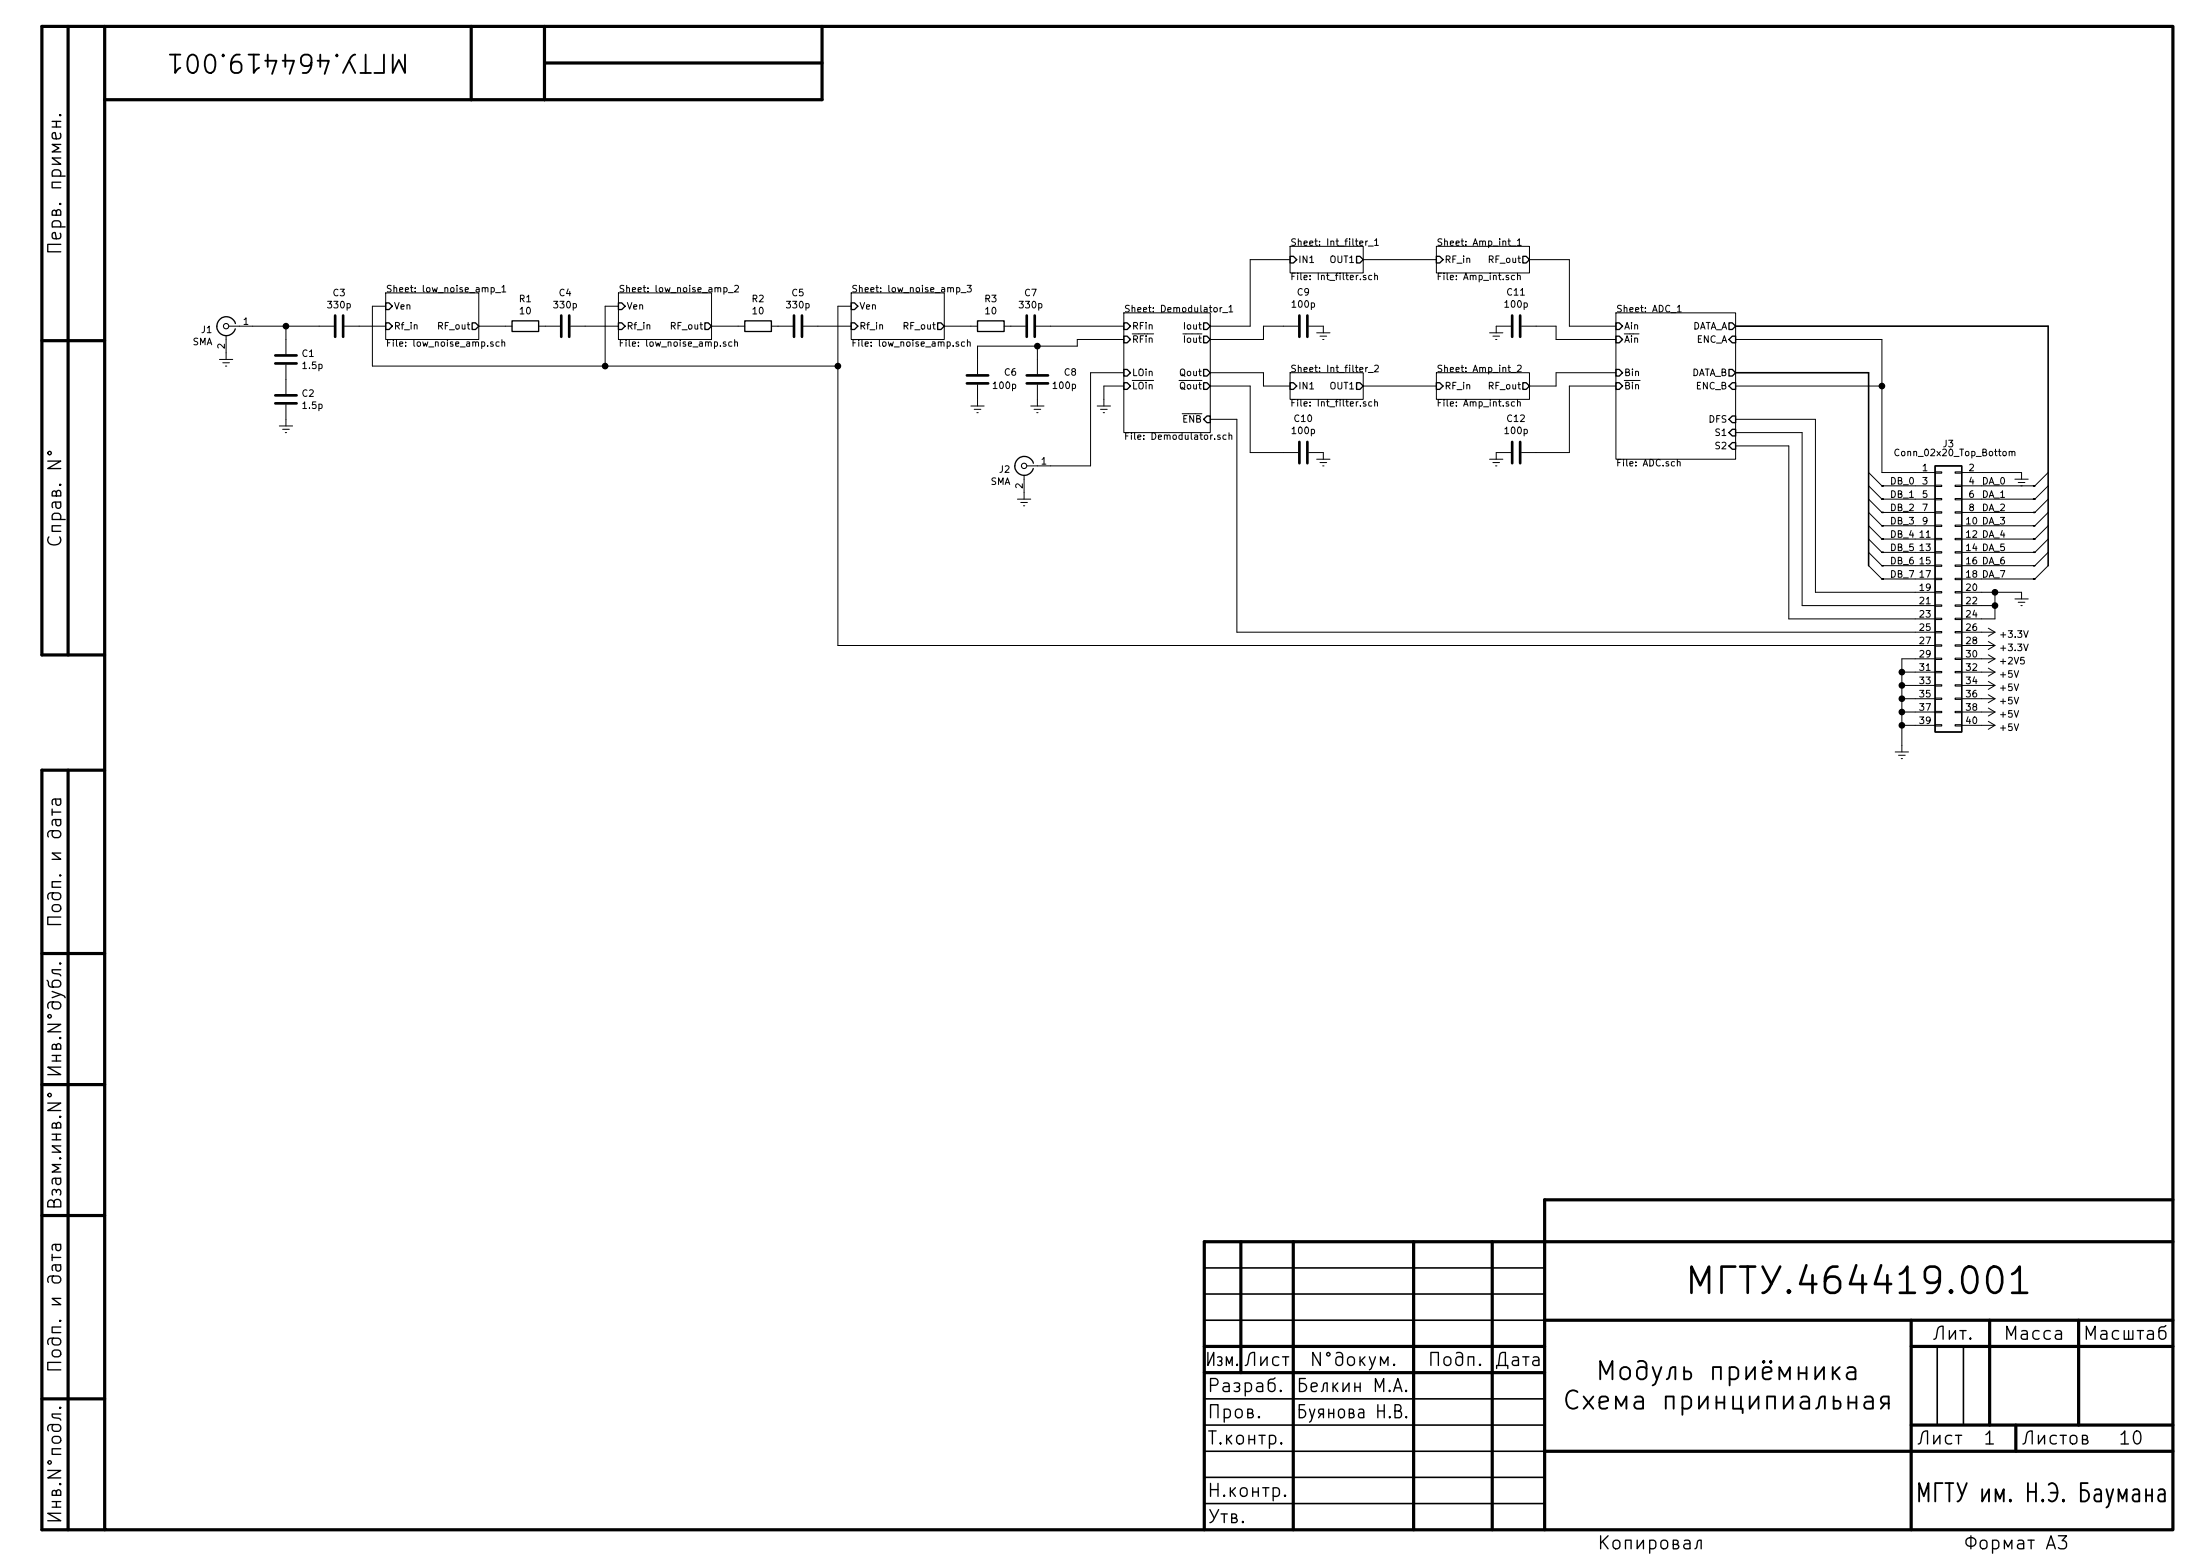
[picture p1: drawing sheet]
<svg xmlns="http://www.w3.org/2000/svg" width="420mm" height="297mm" viewBox="0 0 420 297" stroke-linecap="round" stroke-linejoin="round" font-family="sans-serif">
<g fill="none" stroke="#000" stroke-width=".61">
<path d="M13 5v120M20 5h395v287h-395zM20 5h-12v120h12M90 5v14M104 5v14M104 12h53M157 5v14h-137M8 65h12M13 147v145M20 147h-12v145h12M8 182h12M8 207h12"/>
<path d="M8 232h12M237 237v25M247 237v55M270 237v55M285 237v55M415 229h-120v63M415 237h-185v55M230 257h65M295 252h120M365 257h50M365 252v40M380 252v20"/>
<path d="M397 252v20M8 267h12M230 262h65M295 277h120M365 272h50M385 272v5"/>
</g>
<path d="M331.5 62.3h59.7v45.7M331.5 71.2h25.4v36.8M230 252h65M230 247h65M230 242h65M370 257v15M375 257v15M230 277h65M230 272h65M230 267h65M230 287h65M230 282h65" fill="none" stroke="#000" stroke-width=".3"/>
<g fill="none" stroke="#000" stroke-width=".25">
<path d="M10 33.6h2.4M10 24.2h1.6M10 23.2h1.6M10.1 33.6a.79 .79 0 0 1 .3-1.2l1 .1a.79 .79 0 0 1 .1 1.1M10.8 23.2v1M11.4 38.9l.1-.1 .1 .1-.1 .2-.1-.2h.2M11.4 22l.1-.1 .1 .1-.1 .1-.1-.1h.2M11.5 25.4l.1 .7-.3 .4h-1l-.2-.1-.1-.3 .1-.7 .4-.1 .3 1.2M11.6 34.8h-1.6v1.1h1.6M11.6 30.2h-1.6l1.6 1.2h-1.6M11.6 27.6h-1.6l1.3 .7-1.3 .7h1.6M10 43.3h2.4"/>
<path d="M10.1 43.3a.82 .82 0 0 1 .1-1l.2-.2 1 .2 .2 .3-.1 .7M10.8 40.5l.1-.4 .2-.1 .4 .1 .1 .3v.7h-1.6l.1-.9 .2-.1 .4 .1 .1 .9M11.5 44.5l.1 .7-.3 .4h-1l-.2-.1-.1-.3 .1-.7 .4-.1 .3 1.2M11.6 46.6h-2.5v1.5h2.5M73.7 57.8h.6l.6 .7-.6 .6h-.6zM118.1 57.8h.6l.7 .7-.7 .6h-.6zM162.6 57.8h.6l.6 .7-.6 .6h-.6zM246.4 48.9h.6l.6 .7-.6 .6h-.6zM259.1 48.9h.6l.6 .7-.6 .6h-.6zM274.3 48.9h.7l.6 .7-.6 .6h-.7zM290.8 48.9h.7l.6 .7-.6 .6h-.7zM41.4 62.3a1.8 1.8 0 0 0 1.5 1.8 1.8 1.8 0 0 0 2-1.3"/>
<path d="M45 61.8a1.8 1.8 0 0 0-2-1.3 1.8 1.8 0 0 0-1.6 1.8M73.7 61.6h.6l.6 .7-.6 .6h-.6zM90.2 61.6h.6l.6 .7-.6 .6h-.6zM97.8 61.3h5.1v2h-5.1zM118.1 61.6h.6l.7 .7-.7 .6h-.6zM134.6 61.6h.7l.6 .7-.6 .6h-.7zM142.2 61.3h5.1v2h-5.1zM162.6 61.6h.6l.6 .7-.6 .6h-.6zM179.1 61.6h.6l.6 .7-.6 .6h-.6zM186.7 61.3h5.1v2h-5.1zM214.6 61.6h.7l.6 .7-.6 .6h-.7zM214.6 64.2h.7l.6 .6-.6 .6h-.7z"/>
<path d="M214.6 70.5h.7l.6 .7-.6 .6h-.7zM214.6 73.1h.7l.6 .6-.6 .6h-.7zM229.9 61.6h.6l.6 .7-.6 .6h-.6zM229.9 64.2h.6l.6 .6-.6 .6h-.6zM229.9 73.1h.6l.6 .6-.6 .6h-.6zM229.9 70.5h.6l.6 .7-.6 .6h-.6zM230.5 79.4h.6v1.3h-.6l-.6-.7zM246.4 73.1h.6l.6 .6-.6 .6h-.6zM259.1 73.1h.6l.6 .6-.6 .6h-.6zM274.3 73.1h.7l.6 .6-.6 .6h-.7zM290.8 73.1h.7l.6 .6-.6 .6h-.7zM308.6 61.6h.6l.7 .7-.7 .6h-.6z"/>
<path d="M308.6 64.2h.6l.7 .6-.7 .6h-.6zM308.6 70.5h.6l.7 .7-.7 .6h-.6zM308.6 73.1h.6l.7 .6-.7 .6h-.6zM330.2 70.5h.6l.7 .7-.7 .6h-.6zM330.2 61.6h.6l.7 .7-.7 .6h-.6zM330.8 64.2h.7v1.2h-.7l-.6-.6zM330.8 73.1h.7v1.2h-.7l-.6-.6zM330.8 79.4h.7v1.3h-.7l-.6-.7zM9.1 88h2.5l-2.5 1.4h2.5M9.2 86.2l.3-.1 .2 .1 .1 .3-.1 .2-.2 .2-.3-.2-.1-.2zM10 99.2h2.4M10.1 99.2a.82 .82 0 0 1 .1-1.1l.2-.1 1 .1 .2 .4-.1 .7"/>
<path d="M193.8 88.9a1.8 1.8 0 0 0 1.5 1.8 1.8 1.8 0 0 0 2-1.3M197.4 88.4a1.8 1.8 0 0 0-2-1.3 1.8 1.8 0 0 0-1.6 1.8M330.8 82h.7v1.2h-.7l-.6-.6zM330.8 84.5h.7v1.3h-.7l-.6-.7zM359.4 92.7h.3zM359.4 95.3h.3zM359.4 97.8h.3zM369.6 88.9h5v50.8h-5zM388.3 97.8h.3zM388.3 92.7h.3zM388.3 95.3h.3zM9.3 102.5a1 1 0 0 0 0 1.2 1 1 0 0 0 1.2 .3 .93 .93 0 0 0 1-.4 .93 .93 0 0 0-.1-1.1"/>
<path d="M11.6 100.4h-1.6v1h1.6M359.4 100.4h.3zM359.4 102.9h.3zM359.4 105.4h.3zM359.4 108h.3zM359.4 110.5h.3zM388.3 110.5h.3zM388.3 108h.3zM388.3 105.4h.3zM388.3 102.9h.3zM388.3 100.4h.3zM10 154.4v1.2"/>
<path d="M10 155h1.6M10.2 158.6a.82 .82 0 0 0-.1 1.1l.3 .2h.7a.68 .68 0 0 0 .5-.7 .68 .68 0 0 0-.5-.6h-1.5l-.3 .1-.2 .4 .1 .7M10.5 156.4l.2 .9a.48 .48 0 0 0 .4 .4 .48 .48 0 0 0 .5-.4l-.1-.9M10.5 152.5l.2 .9a.48 .48 0 0 0 .4 .3 .48 .48 0 0 0 .5-.3l-.1-.9M11.6 156.4h-1.3l-.2 .2-.1 .2 .1 .7M11.6 152.5h-1.3l-.2 .2-.1 .2 .1 .7M10.2 172.8l.9-.1a.67 .67 0 0 1 .5 .7 .67 .67 0 0 1-.5 .6h-.7a.69 .69 0 0 1-.2-1.2zM10.2 170.4a.82 .82 0 0 0-.1 1.1l.3 .2h.7a.67 .67 0 0 0 .5-.6 .67 .67 0 0 0-.5-.7h-1.5l-.3 .2a.79 .79 0 0 0-.1 1M11.4 167.1l.1-.1 .1 .1-.1 .1-.1-.1h.2M11.6 175.1h-2.5v1.4h2.5M11.6 168.3h-1.6v1.1h1.6M11.6 162.9h-1.6l1.6 1.1h-1.6"/>
<path d="M9 187.1l.2 .4v.5l.3 .3 1.6 .1a.67 .67 0 0 0 .5-.6 .67 .67 0 0 0-.5-.7l-.9 .2a.78 .78 0 0 0 0 1.1M10 189.3l2.2 .8 .2 .4M10.8 199.7l.1-.3 .2-.2 .4 .2 .1 .2v.7h-1.6l.1-.8 .2-.1 .4 .1 .1 .8M11.4 183.9l.1-.1 .1 .1-.1 .2-.1-.2h.2M11.6 185.1h-1.6l.1 .6 1.2 .2 .3 .4M11.6 189.9l-1.6 .6M9.1 210.6h2.5l-2.5 1.4h2.5M9.2 208.8l.3-.1 .2 .1 .1 .3-.1 .2-.2 .1-.3-.1-.1-.2zM10 202.6h1.6M10 201.5h1.6M10.8 214.7l.1-.3 .2-.1 .4 .1 .1 .2v.7h-1.6l.1-.8 .2-.1 .4 .1 .1 .8M10.8 201.5v1.1"/>
<path d="M11.4 213.2l.1-.1 .1 .1-.1 .1-.1-.1h.2M11.6 203.7h-2.5l2.5 1.4h-2.5M10 239.5v1.2M10.1 228.1l-.1-.7 .3-.3 .4 .1 .1 .2 .3-.3 .4 .1 .1 .2-.1 .7M10.3 229.6l.1-.4a.69 .69 0 0 1 1.2 .2v1h-2.5v-.8a.61 .61 0 0 1 .6-.5 .61 .61 0 0 1 .6 .5v.8M10.5 224.9l.2 .9a.48 .48 0 0 0 .4 .3 .48 .48 0 0 0 .5-.3l-.1-.9M10.5 237.6l.2 .8a.48 .48 0 0 0 .4 .4 .48 .48 0 0 0 .5-.4l-.1-.8M10.8 227.4v.2M11.6 224.9h-1.3l-.2 .2-.1 .2 .1 .7M11.6 222.3h-1.6l1.3 .7-1.3 .7h1.6M11.6 237.6h-1.3l-.2 .1-.1 .2 .1 .7M10 240h1.6"/>
<path d="M10.1 257.9l.3-.2h.7a.67 .67 0 0 1 .5 .7 .67 .67 0 0 1-.5 .6h-.7a.67 .67 0 0 1-.3-1.1zM10.2 255.5a.82 .82 0 0 0-.1 1l.3 .3h.7a.67 .67 0 0 0 .5-.7 .67 .67 0 0 0-.5-.6h-1.5l-.3 .1a.79 .79 0 0 0-.1 1.1M10.2 243.6a.82 .82 0 0 0-.1 1.1l.3 .2h.7a.68 .68 0 0 0 .5-.6 .68 .68 0 0 0-.5-.7h-1.5l-.3 .1-.2 .4 .1 .7M10.5 241.5l.2 .8a.48 .48 0 0 0 .4 .4 .48 .48 0 0 0 .5-.4l-.1-.8M11.4 252.1l.1-.1 .1 .1-.1 .2-.1-.2h.2M11.6 253.3h-1.6v1.1h1.6M11.6 247.9h-1.6l1.6 1.2h-1.6M11.6 241.5h-1.3l-.2 .1-.1 .2 .1 .7M230.7 258.2v2.5l1.1-2.5v2.5M232.5 259.1l.2-.1 .6 .1 .1 .4-.3 .3a.45 .45 0 0 1 .3 .4 .45 .45 0 0 1-.3 .5l-.6-.2M240.8 259v1.7l1.2-1.7v1.7M244.2 259.1a.82 .82 0 0 0-1 .1l-.1 .3 .1 .9 .3 .3 .7-.2"/>
<path d="M244.9 259h1.2M245.5 259v1.7M252.1 258.2v2.5l-1.4-2.5v2.5M253.4 258.3l.3-.1 .2 .1 .2 .2-.2 .3-.2 .1-.3-.1-.1-.3zM255.2 258.3a.79 .79 0 0 1 1.1 .1l.1 .3v1.5a.67 .67 0 0 1-.6 .5 .67 .67 0 0 1-.7-.5l.1-1a.82 .82 0 0 1 1.1-.1l.1 .1M261.5 259l.6 1.7M262.7 259l-.8 2.3-.4 .2M275.9 259.2a.69 .69 0 0 1 1.2 .3v.7a.68 .68 0 0 1-.7 .5 .68 .68 0 0 1-.6-.5zM278.2 258.3l.7-.1 .3 .2 .1 1.8a.67 .67 0 0 1-.6 .5 .67 .67 0 0 1-.7-.5l.2-1a.78 .78 0 0 1 1.1 0M288.9 259.1l.3-.1 .7 .1 .1 .3v1.3M290 259.6l-.8 .1a.48 .48 0 0 0-.4 .5 .48 .48 0 0 0 .4 .5l.8-.2M290.8 259h1.2"/>
<path d="M291.4 259v1.7M292.8 259.1l.3-.1 .7 .1 .1 .3v1.3M293.9 259.6l-.8 .1a.48 .48 0 0 0-.4 .5 .48 .48 0 0 0 .4 .5l.8-.2M369.3 255.7l.4-.2 .1-.2 .2-1.4a.86 .86 0 0 1 1.1-.7v2.5M372.3 254v1.7l1.2-1.7v1.7M374.3 254h1.2M374.9 254v1.7M376.3 255.4l.1 .1-.1 .2-.1-.2 .1-.1v.3M383.3 255.7v-2.5l.8 1.8 .8-1.8v2.5M386.1 254.1l.3-.1 .7 .1 .1 1.6M387.2 254.6l-.8 .1a.48 .48 0 0 0-.4 .5 .48 .48 0 0 0 .4 .5l.8-.2M389.4 254.1a.82 .82 0 0 0-1 .1l-.2 .3 .2 .9 .3 .3 .7-.2"/>
<path d="M391.6 254.1a.82 .82 0 0 0-1.1 .1l-.1 .3 .1 .9 .4 .3 .7-.2M392.6 254.1l.3-.1 .7 .1 .1 .3v1.3M393.7 254.6l-.8 .1a.48 .48 0 0 0-.4 .5 .48 .48 0 0 0 .4 .5l.8-.2M398.4 255.7v-2.5l.9 1.8 .8-1.8v2.5M401.3 254.1l.2-.1 .8 .1 .1 1.6M402.4 254.6l-.9 .1a.48 .48 0 0 0-.3 .5 .48 .48 0 0 0 .3 .5l.9-.2M404.6 254.1a.82 .82 0 0 0-1 .1l-.2 .3 .2 .9 .3 .3 .7-.2M405.7 254v1.7h1.6v-1.7M406.5 254v1.7M408.2 254h1.2M408.8 254v1.7M410.2 254.1l.2-.1 .7 .1 .2 1.6"/>
<path d="M411.3 254.6l-.9 .1a.48 .48 0 0 0-.3 .5 .48 .48 0 0 0 .3 .5l.9-.2M413.6 253l-.3 .3h-.5l-.4 .2-.1 .3v1.4a.68 .68 0 0 0 .7 .5 .68 .68 0 0 0 .6-.5l-.1-1a.82 .82 0 0 0-1.1-.1l-.1 .1M10.2 274.3l.9-.1a.67 .67 0 0 1 .5 .7 .67 .67 0 0 1-.5 .6h-.7a.69 .69 0 0 1-.2-1.2zM10.2 271.9a.82 .82 0 0 0-.1 1.1l.3 .2h.7a.67 .67 0 0 0 .5-.6 .67 .67 0 0 0-.5-.7h-1.5l-.3 .2a.79 .79 0 0 0-.1 1M11.4 268.7l.1-.1 .1 .1-.1 .2-.1-.2h.2M11.6 269.9h-1.6l.1 .6 1.2 .2 .3 .4M11.6 260.1h-2.5v1.4h2.5M230.8 273.2h1.5M231.2 270.6v-2.4h1.4v2.4M231.2 264.5h.9a.67 .67 0 0 0 .5-.7 .67 .67 0 0 0-.5-.6h-.9v2.4M231.5 273.2v2.5M233.1 275.4l.1 .1-.1 .2-.1-.2 .1-.1v.3"/>
<path d="M233.7 264.1l.2-.1 .7 .1 .1 .2v1.3M233.8 269.1a.82 .82 0 0 1 1.1 .1l.1 .3-.1 .9-.4 .2-.7-.1M233.8 269v2.5M234.2 260.7v-1.7l.6 1.3 .5-1.3v1.7M234.3 274v1.7M234.5 274.7l.7 1M234.7 264.6l-.8 .1a.48 .48 0 0 0-.4 .5 .48 .48 0 0 0 .4 .4l.8-.1M235.2 274l-.9 .9M235.7 264.1l.7-.1 .3 .1 .1 .2-.1 .4-.3 .1 .4 .4-.1 .3-.3 .1-.7-.1M236 269.2a.69 .69 0 0 1 1.2 .3v.7a.67 .67 0 0 1-.6 .5 .67 .67 0 0 1-.7-.5zM236.2 264.8h.2M236.3 260.4v.3l-.1-.2 .1-.1v.3"/>
<path d="M236.4 274.1a.69 .69 0 0 1 1.1 .4v.7a.67 .67 0 0 1-.7 .5 .67 .67 0 0 1-.6-.5v-.7zM237.8 260.7l.4-.2 .1-.2 .2-1.4a.86 .86 0 0 1 1.1-.7v2.5M237.8 264.1a.79 .79 0 0 1 1.2 .4l-.1 .9a.79 .79 0 0 1-1.1 .1M237.8 264v2.5M238.3 269.8l.8-.1 .1-.2-.1-.4-.8-.1v1.6h.7l.2-.1 .2-.3-.2-.3-.3-.1M238.5 274.8h1.1M238.5 274v1.7M239.6 274v1.7M240.1 264.1l.2-.1 .7 .1 .1 .2v1.3M240.4 270.4l.2 .1-.2 .1-.1-.1 .1-.1v.2M240.4 274h1.2M241 274v1.7"/>
<path d="M241.1 264.6l-.8 .1a.48 .48 0 0 0-.4 .5 .48 .48 0 0 0 .4 .4l.8-.1M242.4 274.1a.79 .79 0 0 1 1.2 .4l-.1 .9a.79 .79 0 0 1-1.1 .1M242.4 274v2.5M243.5 263l-.3 .3h-.5l-.4 .2-.1 .2v1.5a.67 .67 0 0 0 .7 .5 .67 .67 0 0 0 .6-.5l-.1-1a.82 .82 0 0 0-1.1-.1l-.1 .1M244.6 265.4l.1 .1-.1 .1-.1-.1 .1-.1v.2M244.7 275.4l.1 .1-.1 .2-.1-.2 .1-.1v.3M249.1 268.2h-1v2.4h.6a.79 .79 0 0 0 .7-.7 .79 .79 0 0 0-.7-.8h-.6M249.3 263.2h-1.1v2.4h.6a.78 .78 0 0 0 .8-.7 .78 .78 0 0 0-.8-.8h-.6M250.1 269l.5 1.6M250.4 264.8l1.2-.2-.2-.5-.6-.1-.4 .3v1l.1 .2 .3 .1 .6-.1M251.1 269l-.7 2.2-.3 .3M252.3 265.6l.4-.3 .1-1 .3-.3h.4v1.6"/>
<path d="M252.3 269.9l-.5 .7M252.8 269.9h-.7a.49 .49 0 0 1-.3-.4 .49 .49 0 0 1 .3-.5h.7v1.6M253.8 269.8h.9M253.8 269v1.6M254.6 264v1.6M254.7 269v1.6M254.8 264.7l.7 .9M255.5 264l-.9 .9M255.8 269.1a.59 .59 0 0 1 1 .4v.7a.58 .58 0 0 1-.6 .5 .58 .58 0 0 1-.6-.5v-.7zM256.5 264v1.6l1.1-1.6v1.6M257.7 269.8l.7-.1 .1-.2-.1-.4-.7-.1v1.6h.6l.2-.1 .1-.3-.1-.3-.3-.1M258.7 264.8h1.1"/>
<path d="M258.7 264v1.6M259.5 269.1l.2-.1 .6 .1 .2 1.5M259.8 264v1.6M260.5 269.6l-.8 .1a.51 .51 0 0 0-.3 .5 .51 .51 0 0 0 .3 .4l.8-.1M262.7 265.6v-2.4l.8 1.7 .8-1.7v2.4M263.1 268.2v2.4M263.1 269.4h1.3M263.7 260.7v-1.7l.7 1.3 .7-1.3v1.7M264.4 268.2v2.4M265.4 265.4l.1 .1-.1 .1-.1-.1 .1-.1v.2M265.4 270.4l.1 .1-.1 .1-.1-.1 .1-.1v.2M266.2 265.6l.8-2.4 .7 2.4"/>
<path d="M266.2 260.4l.2 .1-.2 .2-.1-.2 .1-.1v.3M266.4 264.9h1.1M266.4 269.4h.8l.2-.2a.63 .63 0 0 0-.2-1h-.8v2.4h.9a.68 .68 0 0 0 .4-.6 .68 .68 0 0 0-.5-.6M268.5 265.4l.2 .1-.2 .1-.1-.1 .1-.1v.2M268.6 270.4l.1 .1-.1 .1-.1-.1 .1-.1v.2M273.3 260.7v-2.5h1.4v2.5M280.4 260.7v-1.7h1.1v1.7M282.7 260.4l.1 .1-.1 .2-.2-.2 .2-.1v.3M285.8 261.3v-.6h2.2v.6M286.2 260.7l.2-2 .1-.3 .4-.2h.6v2.5M366.3 275.7l.4-.2 .1-.2 .3-1.4a.86 .86 0 0 1 1-.7v2.5M369.3 274v1.7l1.2-1.7v1.7"/>
<path d="M372.7 274.1a.82 .82 0 0 0-1 .1l-.1 .3 .1 .9 .3 .3 .7-.2M373.5 274h1.1M374 274v1.7M386.3 275.7l.4-.2 .1-.2 .2-1.4a.86 .86 0 0 1 1.1-.7v2.5M389.3 274v1.7l1.2-1.7v1.7M392.7 274.1a.82 .82 0 0 0-1 .1l-.2 .3 .2 .9 .3 .3 .7-.2M393.4 274h1.2M394 274v1.7M395.5 274.2a.69 .69 0 0 1 1.1 .3v.7a.67 .67 0 0 1-.6 .5 .67 .67 0 0 1-.6-.5zM397.7 274.8l.9-.1 .1-.2-.1-.4-.9-.1v1.7h.7l.3-.2 .1-.3-.1-.3-.4-.1M10 287.7h1.6M10 286.7h1.6"/>
<path d="M10.8 284.9l.1-.4 .2-.1 .4 .1 .1 .2v.8h-1.6l.1-.9 .2-.1 .4 .1 .1 .9M10.8 286.7v1M11.4 283.3l.1-.1 .1 .1-.1 .1-.1-.1h.2M11.6 288.9h-2.5l2.5 1.4h-2.5M231.1 288.2l.8 1.6M231.2 283.2v2.5M231.2 284.4h1.4M232.6 283.2v2.5M232.7 288.2l-1 2.1-.6 .4M233.2 289h1.2M233.8 285.4l.1 .1-.1 .2-.1-.2 .1-.1v.3M233.8 289v1.7"/>
<path d="M235 284v1.7M235.2 289.8l.8-.1 .2-.2-.2-.4-.8-.1v1.7h.7l.3-.2 .1-.3-.1-.2-.4-.2M235.2 284.7l.7 1M235.9 284l-.9 .9M237.1 284.1a.69 .69 0 0 1 1.1 .4v.7a.67 .67 0 0 1-.7 .5 .67 .67 0 0 1-.6-.5v-.7zM237.4 290.4l.1 .1-.1 .2-.2-.2 .2-.1v.3M239.2 284.8h1.1M239.2 284v1.7M240.3 284v1.7M241.1 284h1.2M241.7 284v1.7M243.2 284.1a.79 .79 0 0 1 1.1 .4l-.1 .9a.79 .79 0 0 1-1 .1"/>
<path d="M243.2 284v2.5M245.4 285.4l.1 .1-.1 .2-.1-.2 .1-.1v.3M305.7 293.2v2.5M306 294.2l1.1 1.5M307.1 293.2l-1.4 1.4M308.2 294.2a.69 .69 0 0 1 1.2 .3v.7a.68 .68 0 0 1-.7 .5 .68 .68 0 0 1-.6-.5zM310.4 295.7v-1.7h1.1v1.7M312.7 294v1.7l1.2-1.7v1.7M315.1 294.1a.82 .82 0 0 1 1 .1l.1 .3-.1 .9-.3 .3-.7-.2M315.1 294v2.5M317.3 294.2a.69 .69 0 0 1 1.2 .3v.7a.67 .67 0 0 1-.7 .5 .67 .67 0 0 1-.6-.5zM319.6 294.8l.8-.1 .1-.2-.1-.4-.8-.1v1.7h.7l.2-.2 .1-.3-.1-.2-.4-.2"/>
<path d="M321.7 294.1l.2-.1 .7 .1 .2 .3v1.3M322.8 294.6l-.9 .1a.48 .48 0 0 0-.3 .5 .48 .48 0 0 0 .3 .5l.9-.2M323.7 295.7l.3-.2 .2-1.1 .3-.4h.4v1.7M380.5 294.1a.79 .79 0 0 1 1.2 .4l-.1 .9a.79 .79 0 0 1-1.1 .1M382.8 295.7v-1.7l.7 1.3 .7-1.3v1.7M385.4 294.1l.2-.1 .8 .1 .1 .3v1.3M386.5 294.6l-.9 .1a.48 .48 0 0 0-.3 .5 .48 .48 0 0 0 .3 .5l.9-.2M387.3 294h1.2M387.9 294v1.7M390.9 295.7l.8-2.5 .8 2.5M391.1 295h1.2M393.1 293.2h1.6l-.9 .9a.72 .72 0 0 1 .9 .5v.6l-.5 .5h-.7l-.4-.3"/>
</g>
<g fill="none" stroke="#000" stroke-width=".36">
<path d="M32.4 10.4h2M33.5 10.4v3.5l.6-.8 .3-.2M36.1 10.8a.84 .84 0 0 1 .9-.4 .84 .84 0 0 1 .6 .7 2.07 2.07 0 0 1-.6 2.8 .97 .97 0 0 1-1.1-.6 3.1 3.1 0 0 1 .2-2.5zM39.4 10.8a.86 .86 0 0 1 .9-.4 .86 .86 0 0 1 .7 .7 2.75 2.75 0 0 1-.4 2.7 .81 .81 0 0 1-1.3-.5 3 3 0 0 1 .1-2.5zM68.8 13.9h2M73.3 10.4v3.5h-1.8M75 10.4v3.5l1.2-2.5 1.1 2.5v-3.5M312.8 260l.3-.2h.7l.5 .3 .2 .4v2.1a.95 .95 0 0 1-1 .7 .95 .95 0 0 1-.9-.7v-1l.4-.5 .3-.1h.7l.5 .3M336.8 259.8l.2 .2-.2 .1-.1-.1 .1-.2v.3M338.2 259.8l.1 .2-.1 .1-.2-.1 .2-.2v.3M301.3 265.7a1.3 1.3 0 0 0-1.5-.1 1.3 1.3 0 0 0-.7 1.3 1.48 1.48 0 0 0 .4 1.6 1.48 1.48 0 0 0 1.6 .2l.2-.1M302.4 266.6l1.9 2.3"/>
<path d="M304.3 266.6l-1.9 2.3M305.5 267.8l1.6-.4-.1-.6-.4-.2h-.7l-.3 .2-.1 .3v1.3l.1 .3 .3 .2h.7l.4-.2M305.6 263.3v-3.5l1.2 2.5 1.1-2.5v3.5M308.6 268.9v-2.3l1 1.8 1-1.8v2.3M309.6 261.3a.96 .96 0 0 1 1.7 .3v1a.97 .97 0 0 1-.9 .7 .97 .97 0 0 1-1-.7v-1zM312.3 266.8l.3-.2h.7l.3 .2 .2 .3v1.8M313.8 267.4l-.3 .2h-.9a.69 .69 0 0 0-.5 .6 .69 .69 0 0 0 .5 .7h.9l.3-.2M315.6 261l.9 2.3M317.3 261l-1.2 3.1-.5 .4M318.1 268.9v-2.3h1.5v2.3M318.3 263.3l.3-.2 .2-.3 .3-1.7 .4-.1h.5v2.3M321.3 266.8l.3-.2h.7l.5 .3 .2 .3v1.1l-.2 .3-.5 .3h-.7l-.3-.2"/>
<path d="M321.3 266.6v3.5M321.6 261v2.3h.9a.83 .83 0 0 0 .3-1.3l-.3-.2h-.9M324.5 266.6v2.3l1.6-2.3v2.3M327.2 263.3v-2.3h1.5v2.3M327.8 267.8h1.5M327.8 266.6v2.3M329.3 266.6v2.3M330.3 261.1l.4-.1h.6l.5 .3 .2 .3v1l-.2 .4-.5 .3h-.6l-.4-.2M330.3 261v3.5M331 266.6v2.3h1.8v.9M332.5 266.6v2.3M333.5 261v2.3l1.7-2.3v2.3"/>
<path d="M334.2 266.6v2.3l1.6-2.3v2.3M336.7 262.1l1.6-.3-.1-.7-.4-.1h-.6l-.4 .1-.1 .4v1.3l.1 .3 .4 .2h.6l.4-.2M337.5 268.9v-2.3h1.5v2.3M339.8 263.3v-2.3l1 1.8 1-1.8v2.3M340.7 266.6v2.3l1.6-2.3v2.3M343.5 262.1h1.5M343.5 261v2.3M344 266.8l.3-.2h.7l.3 .2 .2 .3v1.8M345 261v2.3M345.5 267.4l-.3 .2h-.9a.69 .69 0 0 0-.5 .6 .69 .69 0 0 0 .5 .7h.9l.3-.2M346.7 261v2.3l1.6-2.3v2.3M346.8 268.9l.4-.2 .1-.3 .2-1.3 .2-.3 .3-.2h.5v2.3"/>
<path d="M350 261v2.3M350.2 266.6v2.3h.8a.86 .86 0 0 0 .4-1.3l-.4-.2h-.8M350.3 262l1.1 1.3M351.4 261l-1.4 1.3M352.9 261.1l.3-.1h.6l.4 .1 .2 .4v1.8M353 267.8h1.5M353 266.6v2.3M354.4 261.8l-.4 .2h-.8a.69 .69 0 0 0-.5 .6 .69 .69 0 0 0 .5 .7h.8l.4-.2M354.5 266.6v2.3M356.2 266.8l.3-.2h.7l.3 .2 .2 .3v1.8M357.7 267.4l-.3 .2h-.9a.7 .7 0 0 0-.5 .6 .7 .7 0 0 0 .5 .7h.9l.3-.2M360 267.9l-.8 1"/>
<path d="M360.7 267.9h-1a.7 .7 0 0 1-.5-.6 .7 .7 0 0 1 .5-.7h1v2.3M366.5 286.6v-3.5l.9 2.5 .9-2.5v3.5M371 283.1h-1.4v3.5M371.5 283.1h1.5M372.3 283.1v3.5M373.8 283.1l.9 2.4M375.6 283.1l-1.1 3-.3 .3-.4 .2M378.6 284.3v2.3l1.3-2.3v2.3M381.1 286.6v-2.3l.8 1.8 .8-1.8v2.3M383.9 286.3l.2 .1-.2 .2-.1-.2 .1-.1v.3M387.3 283.1v3.5M388.8 283.1v3.5"/>
<path d="M391.3 283.4a.87 .87 0 0 1 .9-.2 .87 .87 0 0 1 .6 .8 2.03 2.03 0 0 1-.8 2.6h-.2l-.5-.3M394.1 286.3l.1 .1-.1 .2-.1-.2 .1-.1v.3M398.7 283.1h-1.3v3.5h.8a1.13 1.13 0 0 0 .8-1.1 1.13 1.13 0 0 0-.8-1h-.8M400.1 284.5l.3-.2h.5l.2 .2 .2 .3v1.8M401.3 285.1l-.3 .2h-.6a.77 .77 0 0 0 0 1.3h.6l.3-.2M402.3 284.3l.6 2.3M403.6 284.3l-.9 3.2-.4 .3M404.6 286.6v-2.3l.8 1.8 .7-1.8v2.3M407.4 284.5l.3-.2h.5l.2 .2 .2 .3v1.8M408.6 285.1l-.3 .2h-.6a.77 .77 0 0 0 0 1.3h.6l.3-.2M409.9 285.5h1.1M409.9 284.3v2.3"/>
<path d="M411 284.3v2.3M412.3 284.5l.2-.2h.6l.2 .2 .1 .3v1.8M413.4 285.1l-.2 .2h-.7a.77 .77 0 0 0 0 1.3h.7l.2-.2"/>
</g>
<g fill="none" stroke="#000" stroke-width=".51">
<path d="M52.6 69.4h4M52.6 67.9h4M52.6 77h4M52.6 75.5h4M64 60.2v4.1M65.5 60.2v4.1M107.2 60.2v4.1M108.7 60.2v4.1M151.6 60.2v4.1M153.2 60.2v4.1M184.7 71.7h4M184.7 73.2h4"/>
<path d="M196.1 60.2v4.1M196.1 71.7h4.1M196.1 73.2h4.1M197.6 60.2v4.1M248.2 60.2v4.1M249.7 60.2v4.1M288.8 60.2v4.1M290.3 60.2v4.1M248.2 84.4v4M249.7 84.4v4M288.8 84.4v4M290.3 84.4v4"/>
<path d="M323 246.8v-5l1.7 3.5 1.7-3.5v5M331.4 241.8h-2.6v5M332.3 241.8h2.9M375.2 242.3a1.2 1.2 0 0 1 1.3-.5 1.2 1.2 0 0 1 .9 .9 3.8 3.8 0 0 1-.5 3.8 1.17 1.17 0 0 1-1.9-.7 4.2 4.2 0 0 1 .2-3.5zM380 242.3a1.2 1.2 0 0 1 1.2-.5 1.2 1.2 0 0 1 .9 .9 3.9 3.9 0 0 1-.4 3.8 1.17 1.17 0 0 1-1.9-.7 4.3 4.3 0 0 1 .2-3.5zM384.3 243.2l.5-.2 .9-1.2v5M384.3 246.8h2.8"/>
</g>
<g fill="none" stroke="#000" stroke-width=".19">
<path d="M73.7 55.9h17.7v8.9h-17.7zM73.7 58.5h-2.6v11.4h88.9M93.8 55l.4-.1 .2 .2-.1 .6h-.5M93.8 54.9v1.3M94.6 55.9h1M95.9 54.8l.3-.3v1.2M95.9 55.7h.7M118.1 55.9h17.8v8.9h-17.8zM118.1 58.5h-2.5v11.4M138.3 55l.3-.1 .3 .2-.2 .6h-.4M139.1 55.9h1M140.3 54.6l.5-.1 .2 .3-.7 .9h.7"/>
<path d="M162.6 55.9h17.7v8.9h-17.7zM162.6 58.5h-2.6v64.7h209.6M182.7 55l.4-.1 .2 .2-.1 .6h-.5M183.5 55.9h1M184.7 54.5h.8l-.4 .5 .3 .1 .1 .4-.3 .2-.5-.1M214.6 59.7h16.5v22.9h-16.5zM233 58.7v.8M233.4 58.7l-.4 .2M233.5 59.7h1M234.7 58.6l.4-.3v1.2M234.7 59.5h.7M246.4 47h13.9v5.1h-13.9z"/>
<path d="M246.4 49.6h-7.6v12.7h-7.7M260.3 49.6h14M260.8 52.6h-.3l-.2 .1 .1 .2 .4 .1v.4h-.5M260.8 46v.8M261.2 46l-.4 .2M261.3 47h1M262 52.6h-.4l-.2 .2 .1 .6h.5M262.5 45.9l.4-.3v1.2M262.5 52.7l.2-.1h.3l.1 .8M262.5 46.8h.7M262.5 52.1v1.3M274.3 47h17.8v5.1h-17.8z"/>
<path d="M288.6 47h1M289.3 52.6h-.4l-.3 .2 .2 .6h.5M289.8 45.9l.4-.3v1.2M289.8 52.7l.2-.1h.3v.8M289.8 46.8h.7M289.8 52.1v1.3M292.1 49.6h7.6v12.7h8.9M308.6 59.7h22.9v28h-22.9zM320.3 58.6l.4-.3v1.2M320.3 59.5h.8M41.9 68.6h2.5M42.5 69.3h1.3"/>
<path d="M43.1 69.9h.2M43.2 64v4.6M43.7 62.3h20.1M54.6 62.3v5.3M54.6 69.6v5.6M54.6 77.3v4M65.8 62.3h7.9M91.4 62.3h6.4M94.2 65.3h-.3l-.2 .1 .1 .2 .4 .1v.4h-.5M95.3 65.3h-.4l-.2 .2 .1 .6h.5M95.9 65.4l.1-.1h.3l.1 .8M95.9 64.8v1.3"/>
<path d="M102.9 62.3h4M109 62.3h9.1M135.9 62.3h6.3M138.6 65.3h-.3l-.2 .1 .1 .2 .4 .1v.4h-.5M139.8 65.3h-.4l-.2 .2 .1 .6h.5M140.3 65.4l.2-.1h.3v.8M140.3 64.8v1.3M147.3 62.3h4.1M153.4 62.3h9.2M180.3 62.3h6.4M183.1 65.3h-.3l-.2 .1 .1 .2 .4 .1v.4h-.5M184.2 65.3h-.4l-.2 .2 .1 .6h.5"/>
<path d="M184.8 65.4l.1-.1h.3l.1 .8M184.8 64.8v1.3M185.4 77.5h2.6M186.1 78.1h1.2M186.6 78.8h.2M186.7 73.4v4.1M191.8 62.3h4M196.8 77.5h2.6M197.5 78.1h1.3M197.9 62.3h16.7M198 78.8h.2M198.1 66.1v5.3"/>
<path d="M198.1 73.4v4.1M209.5 77.5h2.6M210.2 78.1h1.3M210.7 78.8h.2M214.6 71.2h-6.3v17.7h-12.2M214.6 64.8h-8.9v1.3h-19v5.3M214.6 73.7h-3.8v3.8M231.1 73.7h7.7v12.7h9.1M231.1 71.2h10.2v2.5h5.1M246.4 71.2h13.9v5h-13.9zM247.9 62.3h-6.6v2.5h-10.2M249.9 62.3h2.8v1.2"/>
<path d="M251.5 63.5h2.5M252.1 64.2h1.3M252.6 64.8h.3M260.3 73.7h14M260.8 76.7h-.3l-.2 .2 .1 .1 .4 .2v.3h-.5M260.8 70.1v.9M261.2 70.1l-.4 .3M261.3 71.1h1M262 76.7h-.4l-.2 .2 .1 .6h.5M262.5 69.8l.5-.1 .2 .4-.7 .9h.7M262.5 76.8l.2-.1h.3l.1 .8M262.5 76.3v1.2"/>
<path d="M274.3 71.2h17.8v5h-17.8zM284.5 63.5h2.5M285.1 64.2h1.3M285.6 64.8h.3M288.5 62.3h-2.8v1.2M288.6 71.1h1M289.3 76.7h-.4l-.3 .2 .2 .6h.5M289.8 69.8l.5-.1 .2 .4-.8 .9h.8M289.8 76.8l.2-.1h.3v.8M289.8 76.3v1.2M290.6 62.3h6.6v2.5h11.4M308.6 73.7h-8.9v12.7h-9.1"/>
<path d="M308.6 71.2h-11.4v2.5h-5.1M312.1 72.6h1.1M331.5 64.8h27.9v25.4h10.2M331.5 73.7h27.9M53.3 81.3h2.6M54 82h1.2M54.5 82.6h.2M194.3 95.3h2.5M194.9 95.9h1.3M195.5 96.6h.2M195.6 90.7v4.6M231.1 80h5.1v40.7h133.4"/>
<path d="M233 83.1l-.3-.1-.2 .2 .1 .2 .4 .1v.3h-.5M234.2 83.1l-.4-.1-.2 .3 .1 .5h.5M234.7 83.2l.2-.2 .3 .1 .1 .8M234.7 82.6v1.3M249.9 86.4h2.8v1.3M251.5 87.7h2.5M252.1 88.3h1.3M252.6 88.9h.3M284.5 87.7h2.5M285.1 88.3h1.3M285.6 88.9h.3M288.5 86.4h-2.8v1.3"/>
<path d="M320.3 88.3l.2-.2 .3 .1 .1 .8M320.3 87.7v1.3M331.5 80h15.2v33.1h22.9M331.5 82.6h12.7v33h25.4M331.5 85.1h10.1v33h28M356.9 90.2l2.5 2.5h10.2M356.9 97.8l2.5 2.6h10.2M356.9 92.7l2.5 2.6h10.2M356.9 95.3l2.5 2.5h10.2M362.7 85.9a.6 .6 0 0 0-.9 .4 .6 .6 0 0 0 .6 .7l.3-.1M369.6 97.7h1.2v.3h-1.2zM369.6 95.2h1.2v.2h-1.2z"/>
<path d="M369.6 92.6h1.2v.3h-1.2zM369.6 90.1h1.2v.2h-1.2zM373.4 97.7h1.2v.3h-1.2zM373.4 95.2h1.2v.2h-1.2zM373.4 92.6h1.2v.3h-1.2zM373.4 90.1h1.2v.2h-1.2zM374.6 90.2h11.5v1.3M383.7 86.3l.2-.1h.3l.1 .8M383.7 86.2v.8M384.3 86.3l.1-.1h.3l.1 .8M384.8 91.5h2.5M385.4 92.1h1.3"/>
<path d="M391.2 90.2l-2.6 2.5h-14M391.2 97.8l-2.6 2.6h-14M391.2 92.7l-2.6 2.6h-14M391.2 95.3l-2.6 2.5h-14M356.9 100.4l2.5 2.5h10.2M356.9 102.9l2.5 2.5h10.2M356.9 105.4l2.5 2.6h10.2M356.9 108l2.5 2.5h10.2M369.6 118h1.2v.3h-1.2zM369.6 115.5h1.2v.2h-1.2zM369.6 110.4h1.2v.3h-1.2zM369.6 107.9h1.2v.2h-1.2z"/>
<path d="M369.6 105.3h1.2v.3h-1.2zM369.6 102.8h1.2v.2h-1.2zM369.6 112.9h1.2v.3h-1.2zM369.6 100.2h1.2v.3h-1.2zM373.4 118h1.2v.3h-1.2zM373.4 115.5h1.2v.2h-1.2zM373.4 110.4h1.2v.3h-1.2zM373.4 107.9h1.2v.2h-1.2zM373.4 105.3h1.2v.3h-1.2zM373.4 102.8h1.2v.2h-1.2zM373.4 112.9h1.2v.3h-1.2zM373.4 100.2h1.2v.3h-1.2z"/>
<path d="M374.6 113.1h11.5v1.2M374.6 115.6h6.4M379.7 119.9l1.3 .8M381 113.1v5h-6.4M384.8 114.3h2.5M385.4 115h1.3M386 115.6h.2M391.2 100.4l-2.6 2.5h-14M391.2 102.9l-2.6 2.5h-14M391.2 105.4l-2.6 2.6h-14M391.2 108l-2.6 2.5h-14M363.2 128.3h6.4"/>
<path d="M363.2 130.8h6.4M363.2 133.4h6.4M363.2 135.9h6.4M363.2 138.5h6.4M369.6 120.6h1.2v.2h-1.2zM369.6 123.1h1.2v.3h-1.2zM369.6 125.6h1.2v.3h-1.2zM369.6 128.2h1.2v.2h-1.2zM369.6 130.7h1.2v.3h-1.2zM369.6 133.3h1.2v.2h-1.2zM369.6 135.8h1.2v.3h-1.2zM369.6 138.3h1.2v.3h-1.2z"/>
<path d="M369.6 125.8h-6.4v17.7M373.4 120.6h1.2v.2h-1.2zM373.4 123.1h1.2v.3h-1.2zM373.4 125.6h1.2v.3h-1.2zM373.4 128.2h1.2v.2h-1.2zM373.4 130.7h1.2v.3h-1.2zM373.4 133.3h1.2v.2h-1.2zM373.4 135.8h1.2v.3h-1.2zM373.4 138.3h1.2v.3h-1.2zM374.6 120.7h6.4M374.6 123.2h6.4M374.6 125.8h6.4"/>
<path d="M374.6 128.3h6.4M374.6 130.8h6.4M374.6 133.4h6.4M374.6 135.9h6.4M374.6 138.5h6.4M379.7 125l1.3 .8M379.7 122.5l1.3 .7M379.7 137.7l1.3 .8M379.7 135.2l1.3 .7M379.7 132.6l1.3 .8M379.7 130.1l1.3 .7M379.7 127.5l1.3 .8"/>
<path d="M381 125.8l-1.3 .7M381 120.7l-1.3 .7M381 123.2l-1.3 .8M381 138.5l-1.3 .7M381 135.9l-1.3 .8M381 133.4l-1.3 .7M381 130.8l-1.3 .8M381 128.3l-1.3 .8M361.9 143.5h2.6M362.6 144.2h1.3M363.1 144.8h.2"/>
</g>
<g fill="none" stroke="#000" stroke-width=".2">
<circle cx="43.2" cy="62.3" r=".51"/>
<circle cx="195.6" cy="88.9" r=".51"/>
</g>
<g fill="#000" stroke="#000" stroke-width=".25">
<circle cx="54.6" cy="62.3" r=".51"/>
<circle cx="115.6" cy="69.9" r=".51"/>
<circle cx="160" cy="69.9" r=".51"/>
<circle cx="198.1" cy="66.1" r=".51"/>
<circle cx="359.4" cy="73.7" r=".51"/>
<circle cx="381" cy="115.6" r=".51"/>
<circle cx="381" cy="113.1" r=".51"/>
<circle cx="363.2" cy="128.3" r=".51"/>
<circle cx="363.2" cy="130.8" r=".51"/>
<circle cx="363.2" cy="133.4" r=".51"/>
<circle cx="363.2" cy="135.9" r=".51"/>
<circle cx="363.2" cy="138.5" r=".51"/>
</g>
<text font-size="7" x="335.6" y="247">.464419.001</text>
<g font-size="4.9">
<text x="68.6" y="10.3" transform="rotate(-180 68.6 10.3)">.464419.001</text>
<text x="387.9" y="286.8">. ..</text>
</g>
<g font-size="3.5">
<text x="11.7" y="97.9" transform="rotate(-90 11.7 97.9)">. N°</text>
<text x="11.7" y="197.4" transform="rotate(-90 11.7 197.4)">.N°.</text>
<text x="11.7" y="222.4" transform="rotate(-90 11.7 222.4)">..N°</text>
<text x="233.1" y="260.8">.</text>
<text x="256.1" y="260.8">N°.</text>
<text x="379" y="275.8">1</text>
<text x="405.1" y="275.8">10</text>
<text x="11.7" y="282.4" transform="rotate(-90 11.7 282.4)">.N°.</text>
<text x="375.9" y="295.8">A3</text>
</g>
<g font-size="1.8">
<text x="246.4" y="46.9">Sheet: Int_filter_1</text>
<text x="274.3" y="46.9">Sheet: Amp_int_1</text>
<text x="246.4" y="53.5">File: Int_filter.sch</text>
<text x="247.9" y="50.2">IN1</text>
<text x="254.1" y="50.2">OUT1</text>
<text x="274.3" y="53.5">File: Amp_int.sch</text>
<text x="275.8" y="50.2">RF_in</text>
<text x="284.5" y="50.2">RF_out</text>
<text x="62.8" y="58.9">330p</text>
<text x="63.7" y="56.6">C3</text>
<text x="73.7" y="55.8">Sheet: low_noise_amp_1</text>
<text x="75.2" y="59.1">Ven</text>
<text x="99.2" y="57.7">R1</text>
<text x="105.9" y="58.9">330p</text>
<text x="106.8" y="56.6">C4</text>
<text x="118.1" y="55.8">Sheet: low_noise_amp_2</text>
<text x="119.6" y="59.1">Ven</text>
<text x="143.7" y="57.7">R2</text>
<text x="150.4" y="58.9">330p</text>
<text x="151.3" y="56.6">C5</text>
<text x="162.6" y="55.8">Sheet: low_noise_amp_3</text>
<text x="164.1" y="59.1">Ven</text>
<text x="188.1" y="57.7">R3</text>
<text x="194.8" y="58.9">330p</text>
<text x="195.7" y="56.6">C7</text>
<text x="214.6" y="59.6">Sheet: Demodulator_1</text>
<text x="246.9" y="58.7">100p</text>
<text x="247.8" y="56.4">C9</text>
<text x="287.6" y="58.7">100p</text>
<text x="287.9" y="56.4">C11</text>
<text x="308.6" y="59.6">Sheet: ADC_1</text>
<text x="36.7" y="65.9">SMA</text>
<text x="38.5" y="63.6">J1</text>
<text x="46.5" y="62">1</text>
<text x="75.2" y="62.9">Rf_in</text>
<text x="83.8" y="62.9">RF_out</text>
<text x="99.4" y="60">10</text>
<text x="119.6" y="62.9">Rf_in</text>
<text x="128.3" y="62.9">RF_out</text>
<text x="143.8" y="60">10</text>
<text x="164.1" y="62.9">Rf_in</text>
<text x="172.7" y="62.9">RF_out</text>
<text x="188.3" y="60">10</text>
<text x="216.2" y="62.9">RFin</text>
<text x="216.2" y="65.4">RFin</text>
<text x="226.4" y="62.9">Iout</text>
<text x="226.4" y="65.4">Iout</text>
<text x="310.1" y="62.9">Ain</text>
<text x="310.1" y="65.4">Ain</text>
<text x="322.8" y="62.9">DATA_A</text>
<text x="324" y="65.4">ENC_A</text>
<text x="42.9" y="66.6" transform="rotate(-90 42.9 66.6)">2</text>
<text x="57.7" y="68.1">C1</text>
<text x="57.9" y="70.4">1.5p</text>
<text x="73.7" y="66.2">File: low_noise_amp.sch</text>
<text x="118.1" y="66.2">File: low_noise_amp.sch</text>
<text x="162.6" y="66.2">File: low_noise_amp.sch</text>
<text x="191.9" y="71.7">C6</text>
<text x="203.3" y="71.7">C8</text>
<text x="216.2" y="71.8">LOin</text>
<text x="225.5" y="71.8">Qout</text>
<text x="246.4" y="71.1">Sheet: Int_filter_2</text>
<text x="274.3" y="71.1">Sheet: Amp_int_2</text>
<text x="310.1" y="71.8">Bin</text>
<text x="322.8" y="71.8">DATA_B</text>
<text x="57.7" y="75.8">C2</text>
<text x="189.8" y="74.3">100p</text>
<text x="201.3" y="74.3">100p</text>
<text x="216.2" y="74.3">LOin</text>
<text x="225.5" y="74.3">Qout</text>
<text x="246.4" y="77.6">File: Int_filter.sch</text>
<text x="247.9" y="74.3">IN1</text>
<text x="254.1" y="74.3">OUT1</text>
<text x="274.3" y="77.6">File: Amp_int.sch</text>
<text x="275.8" y="74.3">RF_in</text>
<text x="284.5" y="74.3">RF_out</text>
<text x="310.1" y="74.3">Bin</text>
<text x="324" y="74.3">ENC_B</text>
<text x="57.9" y="78.1">1.5p</text>
<text x="214.6" y="84">File: Demodulator.sch</text>
<text x="225.9" y="80.7">ENB</text>
<text x="246.9" y="82.9">100p</text>
<text x="247.3" y="80.6">C10</text>
<text x="287.6" y="82.9">100p</text>
<text x="287.9" y="80.6">C12</text>
<text x="326.4" y="80.7">DFS</text>
<text x="327.8" y="83.2">S1</text>
<text x="198.9" y="88.7">1</text>
<text x="308.6" y="89">File: ADC.sch</text>
<text x="327.8" y="85.8">S2</text>
<text x="362.5" y="87.1">Conn_02x20_Top_Bottom</text>
<text x="367.2" y="90">1</text>
<text x="371.1" y="85.4">J3</text>
<text x="376.1" y="90">2</text>
<text x="189.1" y="92.6">SMA</text>
<text x="190.9" y="90.3">J2</text>
<text x="195.3" y="93.2" transform="rotate(-90 195.3 93.2)">2</text>
<text x="361.2" y="95">DB_1</text>
<text x="361.2" y="92.5">DB_0</text>
<text x="367.2" y="92.5">3</text>
<text x="367.2" y="95">5</text>
<text x="376.1" y="92.5">4</text>
<text x="376.1" y="95">6</text>
<text x="378.5" y="95">DA_1</text>
<text x="378.5" y="92.5">DA_0</text>
<text x="361.2" y="97.6">DB_2</text>
<text x="361.2" y="100.1">DB_3</text>
<text x="367.2" y="97.6">7</text>
<text x="367.2" y="100.1">9</text>
<text x="375.6" y="100.1">10 DA_3</text>
<text x="376.1" y="97.6">8</text>
<text x="378.5" y="97.6">DA_2</text>
<text x="361.2" y="102.7">DB_4</text>
<text x="361.2" y="105.2">DB_5</text>
<text x="361.2" y="107.7">DB_6</text>
<text x="366.7" y="102.7">11</text>
<text x="366.7" y="105.2">13</text>
<text x="366.7" y="107.7">15</text>
<text x="375.6" y="102.7">12 DA_4</text>
<text x="375.6" y="105.2">14 DA_5</text>
<text x="375.6" y="107.7">16 DA_6</text>
<text x="361.2" y="110.3">DB_7</text>
<text x="366.7" y="110.3">17</text>
<text x="366.7" y="112.8">19</text>
<text x="375.6" y="110.3">18 DA_7</text>
<text x="375.6" y="112.8">20</text>
<text x="366.7" y="115.4">21</text>
<text x="366.7" y="117.9">23</text>
<text x="375.6" y="115.4">22</text>
<text x="375.6" y="117.9">24</text>
<text x="366.7" y="120.4">25</text>
<text x="366.7" y="123">27</text>
<text x="366.7" y="125.5">29</text>
<text x="375.6" y="120.4">26</text>
<text x="375.6" y="123">28</text>
<text x="375.6" y="125.5">30</text>
<text x="382.3" y="121.8">+3.3V</text>
<text x="382.3" y="124.3">+3.3V</text>
<text x="366.7" y="128.1">31</text>
<text x="366.7" y="130.6">33</text>
<text x="375.6" y="128.1">32</text>
<text x="375.6" y="130.6">34</text>
<text x="382.1" y="131.9">+5V</text>
<text x="382.1" y="129.4">+5V</text>
<text x="382.2" y="126.8">+2V5</text>
<text x="366.7" y="133.1">35</text>
<text x="366.7" y="135.7">37</text>
<text x="375.6" y="133.1">36</text>
<text x="375.6" y="135.7">38</text>
<text x="382.1" y="137">+5V</text>
<text x="382.1" y="134.5">+5V</text>
<text x="366.7" y="138.2">39</text>
<text x="375.6" y="138.2">40</text>
<text x="382.1" y="139.5">+5V</text>
</g>
</svg>
